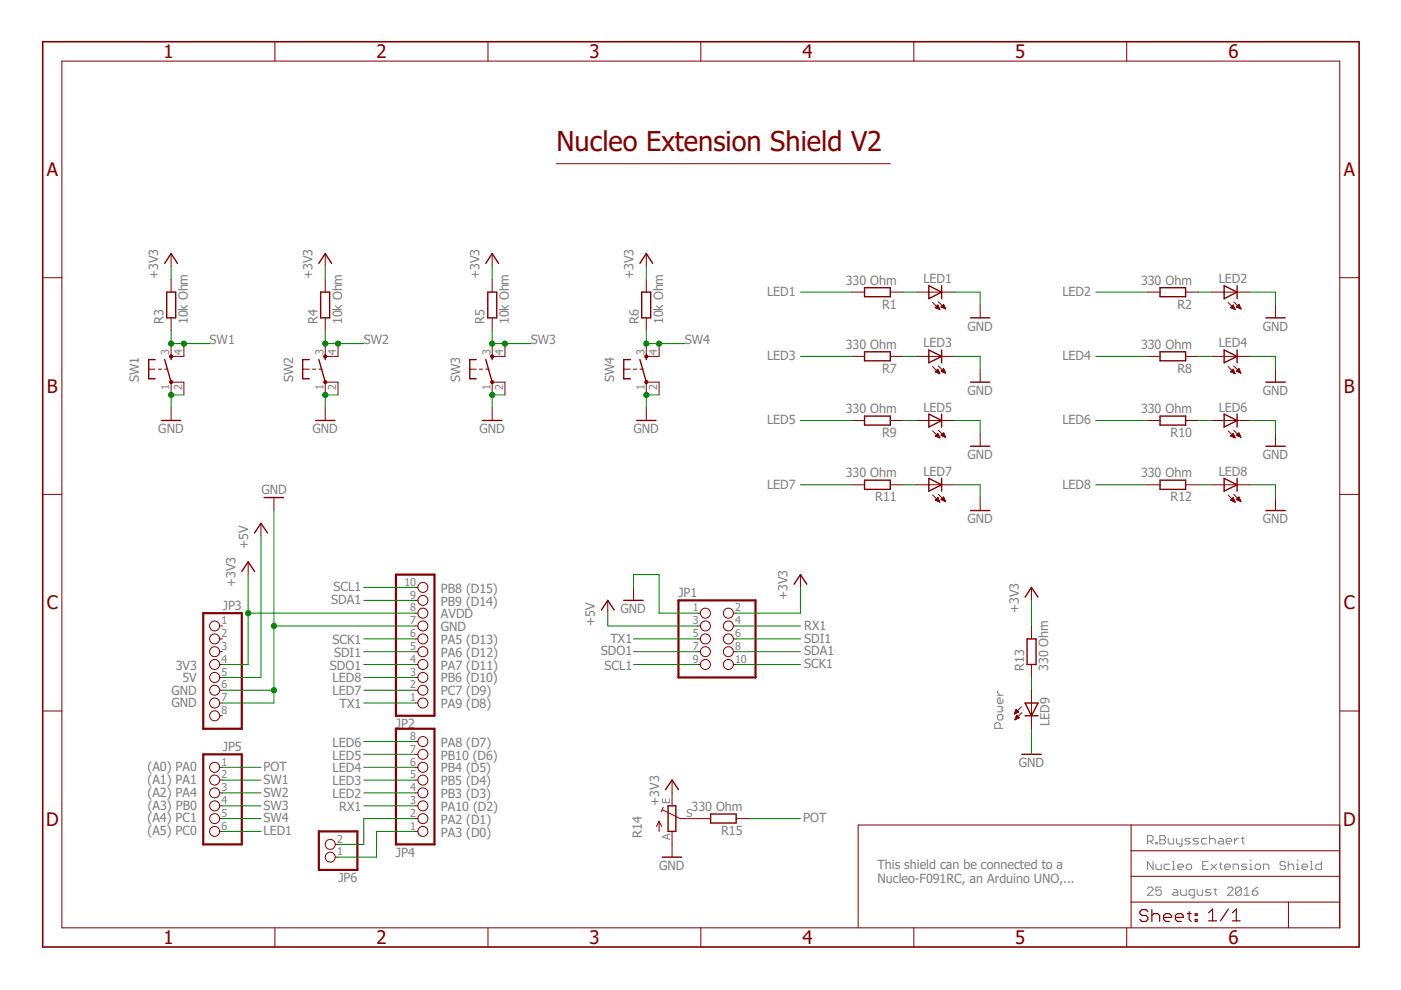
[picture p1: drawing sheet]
<svg xmlns="http://www.w3.org/2000/svg" width="297mm" height="210mm" viewBox="0 0 297 210" stroke-linecap="round" stroke-linejoin="round" font-family="sans-serif">
<path d="M8.5 8.5l280 192.9M288.5 8.5l-280 192.9" fill="none" stroke="#fff" stroke-width=".21"/>
<g fill="none" stroke="#808080" stroke-width=".21">
<path d="M211.5 146.5v.3l.5 .6M211.5 149.8h.8l.3 .2-.3 .3 .3 .3-.3 .3h-.8M211.5 147.4h1.1M211.7 151.5h.6l.3 .3v.6l-.3 .3h-.6l-.2-.3v-.6zM212 154.4v-.9l-.3-.3h-.5l-.3 .3v.9h1.7M212.6 148.3v.6l-.3 .3h-.6l-.2-.3v-.6l.2-.3h.3v1.2M243.3 178.4h.9l.3-.3v-.6l-.3-.3h-.9v1.7M243.9 178.4l.6 .5M245.1 178.6h.3v.3h-.3zM245.9 177.2h.9l.3 .3v.3l-.3 .3 .3 .3v.2l-.3 .3h-.9zM245.9 178.1h.9M247.7 177.8v.8l.3 .3h.8v-1.1"/>
<path d="M249.4 177.8v.8l.3 .3h.9M250.6 177.8v1.4l-.3 .3h-.3M252.3 177.8h-.8l-.3 .3 .3 .3h.5l.3 .2-.3 .3h-.8M254.1 177.8h-.9l-.3 .3 .3 .3h.6l.3 .2-.3 .3h-.9M255.9 177.8h-.9l-.3 .3v.5l.3 .3h.9M256.5 178.1l.2-.3h.6l.3 .3v.8M256.5 177.2v1.7M258.5 177.8h.6l.3 .3v.8h-.9l-.3-.3 .3-.2h.9M260 178.4h1.2v-.3l-.3-.3h-.6l-.3 .3v.5l.3 .3h.6M261.7 177.8v1.1M262.6 177.8h-.3l-.6 .6M263.2 177.8h.6"/>
<path d="M263.5 177.5v1.1l.3 .3M243.3 188.4l.3-.3h.6l.3 .3v.2l-1.2 1.2h1.2M244.5 182.6v1.8l-1.2-1.8v1.8M245.1 183.2v.9l.3 .3h.8v-1.2M246.2 188.1h-1.1v.8l.5-.3h.3l.3 .3v.6l-.3 .3h-.5l-.3-.3M248 183.2h-.9l-.3 .3v.6l.3 .3h.9M248.6 184.4h.5M248.6 182.6h.2v1.8M248.8 188.6h.6l.3 .3v.9h-.9l-.2-.3 .2-.3h.9M249.7 183.8h1.2v-.3l-.3-.3h-.6l-.3 .3v.6l.3 .3h.6M250.3 188.6v.9l.3 .3h.9v-1.2M251.5 183.5l.3-.3h.5l.3 .3v.6l-.3 .3h-.5l-.3-.3z"/>
<path d="M253.2 189.8h-.9l-.2-.3v-.6l.2-.3h.9v1.5l-.3 .3h-.3M253.8 188.6v.9l.3 .3h.9v-1.2M255 183.5h.6M256.2 182.6h-1.2v1.8h1.2M256.7 183.2l1.2 1.2M256.7 188.6h-.8l-.3 .3 .3 .3h.6l.2 .3-.2 .3h-.9M257.3 188.6h.6M257.6 188.4v1.1l.3 .3M257.9 183.2l-1.2 1.2M258.5 183.2h.6M258.8 182.9v1.2l.3 .3M259.7 183.8h1.2v-.3l-.3-.3h-.6l-.3 .3v.6l.3 .3h.6"/>
<path d="M260.3 188.4l.3-.3h.6l.2 .3v.2l-1.1 1.2h1.1M261.4 184.4v-1.2h.9l.3 .3v.9M263.2 188.4v1.1l-.3 .3h-.6l-.3-.3M263.2 188.4l-.3-.3h-.6l-.3 .3v1.1M263.2 188.4l-1.2 1.1M263.8 189.8h1.1M263.8 188.6l.6-.5v1.7M264.4 183.2h-.9l-.3 .3 .3 .3h.6l.3 .3-.3 .3h-.9M265 184.4h.5M265 183.2h.2v1.2M265.2 182.3v.3M265.5 188.9h.9l.3 .3v.3l-.3 .3h-.6l-.3-.3z"/>
<path d="M266.1 183.5l.3-.3h.6l.3 .3v.6l-.3 .3h-.6l-.3-.3zM266.7 188.1l-1.2 .8M267.9 184.4v-1.2h.8l.3 .3v.9M272.5 182.9l-.3-.3h-.6l-.2 .3v.3l.2 .3h.6l.3 .3v.3l-.3 .3h-.6l-.2-.3M273.1 183.5l.3-.3h.6l.3 .3v.9M273.1 182.6v1.8M274.9 184.4h.6M274.9 183.2h.3v1.2M275.2 182.3v.3M276.1 183.8h1.1v-.3l-.3-.3h-.6l-.2 .3v.6l.2 .3h.6M277.8 184.4h.6M277.8 182.6h.3v1.8"/>
<path d="M280.2 182.6v1.8h-.9l-.3-.3v-.6l.3-.3h.9"/>
</g>
<g fill="none" stroke="#800000" stroke-width=".21">
<path d="M118 34.7h70.8M31.5 78.3h1.4M33.6 78.3h.6M34.9 78.3h.7M36.3 75.6h2.7M36.3 81h2.7M46.6 132.7h.6M46.6 135.5h.6M46.6 138.2h.6M88 132.7h.6M88 135.5h.6M88 138.2h.6"/>
<path d="M88 130h.6M88 127.3h.6M88 124.5h.6M128.9 127.3v2.7M134.3 124.5v2.8M147.9 132.7h.6M147.9 135.5h.6M147.9 138.2h.6M147.9 130h.6M155.5 132.7h.6M155.5 135.5h.6M155.5 138.2h.6"/>
<path d="M155.5 130h.6M169.7 121.8v2.7M46.6 140.9h.6M46.6 143.6h.6M46.6 146.3h.6M46.6 149.1h.6M46.6 151.8h.6M88 140.9h.6M88 143.6h.6M88 146.3h.6M88 149.1h.6M88 159.9h.6"/>
<path d="M88 157.2h.6M147.9 140.9h.6M155.5 140.9h.6M46.6 162.7h.6M46.6 165.4h.6M46.6 168.1h.6M46.6 170.9h.6M46.6 173.6h.6M46.6 176.3h.6M88 162.7h.6M88 165.4h.6M88 168.1h.6"/>
<path d="M88 170.9h.6M88 173.6h.6M88 176.3h.6"/>
<circle cx="45.5" cy="132.7" r="1.06"/>
<circle cx="45.5" cy="135.5" r="1.06"/>
<circle cx="45.5" cy="138.2" r="1.06"/>
<circle cx="89.7" cy="132.7" r="1.06"/>
<circle cx="89.7" cy="135.5" r="1.06"/>
<circle cx="89.7" cy="130" r="1.06"/>
<circle cx="89.7" cy="127.3" r="1.06"/>
<circle cx="89.7" cy="138.2" r="1.06"/>
<circle cx="89.7" cy="124.5" r="1.06"/>
<circle cx="149.6" cy="138.2" r="1.06"/>
<circle cx="149.6" cy="130" r="1.06"/>
<circle cx="149.6" cy="132.7" r="1.06"/>
<circle cx="149.6" cy="135.5" r="1.06"/>
<circle cx="154.4" cy="132.7" r="1.06"/>
<circle cx="154.4" cy="130" r="1.06"/>
<circle cx="154.4" cy="138.2" r="1.06"/>
<circle cx="154.4" cy="135.5" r="1.06"/>
<circle cx="45.5" cy="143.6" r="1.06"/>
<circle cx="45.5" cy="140.9" r="1.06"/>
<circle cx="45.5" cy="146.3" r="1.06"/>
<circle cx="45.5" cy="151.8" r="1.06"/>
<circle cx="45.5" cy="149.1" r="1.06"/>
<circle cx="89.7" cy="143.6" r="1.06"/>
<circle cx="89.7" cy="146.3" r="1.06"/>
<circle cx="89.7" cy="159.9" r="1.06"/>
<circle cx="89.7" cy="157.2" r="1.06"/>
<circle cx="89.7" cy="149.1" r="1.06"/>
<circle cx="89.7" cy="140.9" r="1.06"/>
<circle cx="149.6" cy="140.9" r="1.06"/>
<circle cx="154.4" cy="140.9" r="1.06"/>
<circle cx="45.5" cy="168.1" r="1.06"/>
<circle cx="45.5" cy="165.4" r="1.06"/>
<circle cx="45.5" cy="173.6" r="1.06"/>
<circle cx="45.5" cy="162.7" r="1.06"/>
<circle cx="45.5" cy="170.9" r="1.06"/>
<circle cx="45.5" cy="176.3" r="1.06"/>
<circle cx="89.7" cy="173.6" r="1.06"/>
<circle cx="89.7" cy="165.4" r="1.06"/>
<circle cx="89.7" cy="168.1" r="1.06"/>
<circle cx="89.7" cy="176.3" r="1.06"/>
<circle cx="89.7" cy="170.9" r="1.06"/>
<circle cx="89.7" cy="162.7" r="1.06"/>
</g>
<path d="M43.1 130h8.2v24.5h-8.2zM83.9 121.8h8.2v30h-8.2zM143.8 127.3h16.4v16.3h-16.4zM43.1 159.9h8.2v19.1h-8.2zM83.9 154.5h8.2v24.5h-8.2z" fill="none" stroke="#800000" stroke-width=".47"/>
<path d="M32.9 76.2h-1.4v4.1h1.4M34.9 76.2l1.4 4.8M36.3 75.6v.6M127.5 129.3l1.4-2 1.3 2M132.2 127.3h4.2M168.4 123.9l1.3-2.1 1.4 2.1" fill="none" stroke="#800000" stroke-width=".3"/>
<path d="M36 80.8l.3-.2 .2 .2 .2 .2-.2 .2-.2 .2-.3-.2z" fill-rule="evenodd" fill="#800000"/>
<path d="M36 80.8l.3-.2 .2 .2 .2 .2-.2 .2-.2 .2-.3-.2z" fill="none" stroke="#800000" stroke-width=".21"/>
<path d="M36 75.3h.5l.2 .3-.2 .2h-.5z" fill-rule="evenodd" fill="#800000"/>
<g fill="none" stroke="#800000" stroke-width=".21">
<path d="M36.3 53.8v2.7M36.3 59.2v2.7M36 75.3h.5l.2 .3-.2 .2h-.5zM36.3 67.4v2.7M36.3 72.9v2.7M39 72.9v2.7M64.2 78.3h1.4M66.2 78.3h.7M67.6 78.3h.7M69 75.6h2.7M36.3 81v2.7M36.3 86.4v2.8"/>
<path d="M39 81v2.7M69 81h2.7"/>
</g>
<path d="M34.9 55.8l1.4-2 1.3 2M35.3 61.9h1.9v5.5h-1.9zM65.6 76.2h-1.4v4.1h1.4M67.6 76.2l1.4 4.8M69 75.6v.6M34.2 89.2h4.1" fill="none" stroke="#800000" stroke-width=".3"/>
<path d="M68.7 80.8l.3-.2 .2 .2v.4l-.2 .2-.3-.2z" fill-rule="evenodd" fill="#800000"/>
<path d="M68.7 80.8l.3-.2 .2 .2v.4l-.2 .2-.3-.2z" fill="none" stroke="#800000" stroke-width=".21"/>
<circle cx="69" cy="75.6" r=".35" fill="#800000"/>
<g fill="none" stroke="#800000" stroke-width=".21">
<path d="M69 53.8v2.7M69 59.2v2.7M69 67.4v2.7M69 72.9v2.7M71.7 72.9v2.7M99.6 78.3h1.4M101.6 78.3h.7M103 78.3h.7M104.3 75.6h2.8M69 81v2.7M69 86.4v2.8M71.7 81v2.7"/>
<path d="M104.3 81h2.8"/>
<circle cx="69" cy="75.6" r=".35"/>
</g>
<path d="M67.6 55.8l1.4-2 1.3 2M68 61.9h1.9v5.5h-1.9zM101 76.2h-1.4v4.1h1.4M103 76.2l1.3 4.8M104.3 75.6v.6M66.9 89.2h4.1" fill="none" stroke="#800000" stroke-width=".3"/>
<path d="M104.1 80.8l.2-.2 .3 .2v.4l-.3 .2-.2-.2z" fill-rule="evenodd" fill="#800000"/>
<path d="M104.1 80.8l.2-.2 .3 .2v.4l-.3 .2-.2-.2z" fill="none" stroke="#800000" stroke-width=".21"/>
<circle cx="104.4" cy="75.6" r=".35" fill="#800000"/>
<g fill="none" stroke="#800000" stroke-width=".21">
<path d="M104.3 53.8v2.7M104.3 59.2v2.7M104.3 67.4v2.7M104.3 72.9v2.7M107.1 72.9v2.7M132.2 78.3h1.4M134.3 78.3h.7M135.7 78.3h.7M137 75.6h2.7M104.3 81v2.7M104.3 86.4v2.8M107.1 81v2.7"/>
<path d="M137 81h2.7"/>
<circle cx="104.4" cy="75.6" r=".35"/>
</g>
<path d="M103 55.8l1.3-2 1.4 2M103.4 61.9h1.9v5.5h-1.9zM133.6 76.2h-1.4v4.1h1.4M135.7 76.2l1.3 4.8M137 75.6v.6M102.3 89.2h4.1" fill="none" stroke="#800000" stroke-width=".3"/>
<path d="M136.8 80.8l.2-.2 .3 .2v.4l-.3 .2-.2-.2z" fill-rule="evenodd" fill="#800000"/>
<path d="M136.8 80.8l.2-.2 .3 .2v.4l-.3 .2-.2-.2z" fill="none" stroke="#800000" stroke-width=".21"/>
<circle cx="137" cy="75.6" r=".35" fill="#800000"/>
<g fill="none" stroke="#800000" stroke-width=".21">
<path d="M13.1 13h271v183.7h-271zM58.3 8.8v4.2M103.5 8.8v4.2M148.6 8.8v4.2M193.8 8.8v4.2M238.9 8.8v4.2M9.1 58.9h4M137 53.8v2.7M137 59.2v2.7M284.1 58.9h4.1M137 67.4v2.7M137 72.9v2.7"/>
<path d="M139.7 72.9v2.7M180.6 61.9h2.7M180.6 75.6h2.7M188.8 61.9h2.7M188.8 75.6h2.7M194.2 61.9h8.2M194.2 75.6h8.2M197.7 64.1l1.6 1.5M197.7 77.7l1.6 1.5M198.3 78.8l.5-.5 .5 .9zM198.3 65.2h.7M198.3 78.8h.7"/>
<path d="M198.4 78.9h.7M198.4 65.1h.6M198.5 65.3h.6M198.5 78.7h.5M198.5 65h.5M198.5 78.6h.5M198.6 64.9h.3M198.6 79h.5M198.7 65.4h.4M198.7 78.5h.2M198.7 64.8h.2M198.8 78.4h.1"/>
<path d="M198.8 64.7l-.5 .5 1 .4M198.8 64.7l.5 .9M198.8 64.7h.1M198.8 79.1h.4M198.9 65.5h.3M199 64l1.5 1.5M199 77.6l1.5 1.5M199.1 79.2h.1M199.1 65.6h.1M199.5 65.1h.8M199.5 65.1l1 .4M199.5 65.1l.6-.5 .4 .9"/>
<path d="M199.5 78.7l.6-.6 .4 1zM199.6 78.7h.7M199.6 65h.6M199.6 78.6h.6M199.7 78.8h.6M199.7 64.9h.5M199.7 78.5h.5M199.8 65.2h.5M199.8 64.8h.3M199.9 78.4h.2M199.9 64.7h.2M199.9 78.9h.5"/>
<path d="M199.9 78.3h.2M200 65.3h.4M200 64.6h.1M200 78.2h.1M200.1 79h.3M200.2 65.4h.2M200.4 79.1h.1M200.4 65.5h.1M207.8 64.7v2.7M207.8 78.3v2.7M243.2 61.9h2.8M243.2 75.6h2.8"/>
<path d="M251.4 61.9h2.7M251.4 75.6h2.7M256.8 61.9h8.2M256.8 75.6h8.2M260.4 64.1l1.5 1.5M260.4 77.7l1.5 1.5M260.9 78.8l.5-.5 .5 .9zM260.9 65.2h.8M261 78.8h.7M261 65.1h.6M261 78.9h.7M261.1 65.3h.6"/>
<path d="M261.1 78.7h.5M261.2 65h.4M261.2 78.6h.4M261.2 64.9h.3M261.2 79h.5M261.3 78.5h.2M261.3 65.4h.4M261.3 64.8h.2M261.4 78.4h.1M261.4 64.7h.1M261.4 64.7l-.5 .5 1 .4M261.4 64.7l.5 .9"/>
<path d="M261.5 79.1h.3M261.5 65.5h.3M261.6 64l1.5 1.5M261.6 77.6l1.5 1.5M261.7 79.2h.1M261.8 65.6h.1M262.1 65.1l.6-.5 .4 .9zM262.1 78.7l.6-.6 .4 1zM262.2 65.1h.7M262.2 78.7h.7M262.2 65h.7M262.3 78.6h.5"/>
<path d="M262.3 78.8h.6M262.3 64.9h.5M262.4 65.2h.6M262.4 78.5h.4M262.4 64.8h.4M262.5 78.4h.3M262.5 64.7h.3M262.5 78.9h.5M262.5 78.3h.2M262.6 65.3h.4M262.6 64.6h.1M262.7 78.2h.1"/>
<path d="M262.8 79h.2M262.8 65.4h.3M263 79.1h.1M263.1 65.5h.1M270.4 64.7v2.7M270.4 78.3v2.7M137 81v2.7M137 86.4v2.8M139.7 81v2.7M180.6 89.2h2.7M188.8 89.2h2.7M194.2 89.2h8.2"/>
<path d="M197.7 91.4l1.6 1.4M198.3 92.5l1 .3M198.3 92.5l.5-.6 .5 .9M198.3 92.5h.8M198.4 92.3h.6M198.5 92.2h.5M198.5 92.5h.6M198.6 92.2h.3M198.7 92h.2M198.8 92.7h.4M198.8 91.9h.1M199 91.2l1.5 1.5"/>
<path d="M199 92.8h.2M199.3 92.8h.1M199.5 92.3l.6-.5 .4 .9zM199.6 92.2h.7M199.6 92.3h.7M199.7 92.2h.5M199.8 92h.4M199.9 92.5h.5M199.9 91.9h.2M200 91.9h.1M200.1 92.5h.3M200.3 92.7h.1"/>
<path d="M207.8 91.9v2.7M243.2 89.2h2.8M251.4 89.2h2.7M256.8 89.2h8.2M260.4 91.4l1.5 1.4M260.9 92.5l.5-.6 .5 .9zM260.9 92.5h.8M261 92.3h.7M261.1 92.2h.5M261.2 92.5h.5M261.2 92.2h.4M261.3 92h.2"/>
<path d="M261.4 92.7h.4M261.4 91.9h.1M261.6 91.2l1.5 1.5M261.6 92.8h.2M261.9 92.8h.1M262.1 92.3l.6-.5 .4 .9zM262.2 92.2h.7M262.3 92.3h.6M262.3 92.2h.5M262.4 92h.4M262.5 92.5h.5M262.5 91.9h.3"/>
<path d="M262.6 91.9h.1M262.7 92.5h.3M262.9 92.7h.2M270.4 91.9v2.7M9.1 104.8h4M52.6 119.1v2.7M55.3 111v2.7M58.1 105.5v2.7M180.6 102.8h2.7M188.8 102.8h2.7M194.2 102.8h8.2M197.7 104.9l1.6 1.6"/>
<path d="M198.3 106h.7M198.4 105.9h.6M198.5 106.1h.6M198.5 105.8h.5M198.6 105.7h.3M198.7 106.2h.4M198.7 105.6h.2M198.8 105.5h.1M198.8 105.5l.5 1-1-.5zM198.9 106.3h.3M199 104.8l1.5 1.5M199.2 106.4h.1"/>
<path d="M199.5 105.9l.6-.5 .4 .9zM199.6 105.9h.7M199.6 105.8h.6M199.7 105.7h.5M199.8 106h.6M199.8 105.6h.3M199.9 105.5h.2M200 106.1h.4M200 105.4h.1M200.2 106.2h.2M207.8 105.5v2.7M243.2 102.8h2.8"/>
<path d="M251.4 102.8h2.7M256.8 102.8h8.2M260.4 104.9l1.5 1.6M260.9 106l.5-.5 .5 1zM260.9 106h.8M261 105.9h.6M261.1 106.1h.6M261.2 105.8h.4M261.2 105.7h.3M261.3 106.2h.5M261.3 105.6h.2M261.4 105.5h.1"/>
<path d="M261.6 106.3h.2M261.6 104.8l1.5 1.5M261.8 106.4h.1M262.1 105.9l.6-.5 .4 .9zM262.2 105.9h.7M262.2 105.8h.7M262.3 105.7h.5M262.4 106h.6M262.4 105.6h.4M262.5 105.5h.3M262.6 106.1h.4M262.6 105.4h.1"/>
<path d="M262.9 106.2h.2M270.4 105.5v2.7M284.1 104.8h4.1M218.7 124.5v2.8M218.7 132.7v2.8M9.1 150.7h4M215 151.3h.1M215.1 151.3h.2M215.1 151.2h.5M215.2 151h.6M215.2 152.6h.1M215.2 151h.8"/>
<path d="M215.2 152.4h.3M215.3 150.9h.6M215.3 152.4h.4M215.3 150.7h.5M215.3 152.3h.7M215.3 150.7h.4M215.3 152.1h.8M215.4 150.6h.2M215.4 152.1h.6M215.4 150.4l-.4 1M215.4 150.4l.6 .6M215.4 150.5h.1"/>
<path d="M215.4 152h.5M215.5 151.8h.3M215.5 151.8h.2M215.6 151.6l.5 .6-.9 .4zM215.6 151.7h.1M216 151l-1 .4M216.5 149.9l-1.5 1.5M216.7 151.1l-1.5 1.5M218.7 140.9v2.7M218.7 146.3v8.2M218.7 157.2v2.7M284.1 150.7h4.1"/>
<path d="M71.1 179h.6M139.7 174.1v2.2M139.7 174.1l-.5 1.1M139.7 174.1l.6 1.1M140.5 171.7l3.7 1.9h6.5M140.6 171.2l-.4 1M142.5 165.4v5.5M142.5 176.3v5.4M156.1 173.6h2.7M239.8 174.9v21.8M284.1 174.9h-102.2v21.8M58.3 196.7v4.1"/>
<path d="M71.1 181.7h.6M103.5 196.7v4.1M148.6 196.7v4.1M193.8 196.7v4.1M238.9 196.7v4.1M239.8 191.3h44.3M239.8 185.8h44.3M239.8 180.4h44.3M273.2 191.3v5.4"/>
<circle cx="137" cy="75.6" r=".35"/>
<circle cx="70" cy="179" r="1.06"/>
<circle cx="70" cy="181.7" r="1.06"/>
</g>
<g fill="none" stroke="#800000" stroke-width=".3">
<path d="M135.7 55.8l1.3-2 1.4 2M136.1 61.9h1.9v5.5h-1.9zM183.3 61h5.5v1.9h-5.5zM183.3 74.6h5.5v1.9h-5.5zM196.9 60.6l2.7 1.3-2.7 1.4zM196.9 74.2l2.7 1.4-2.7 1.3zM199.6 60.6v2.7M199.6 74.2v2.7M205.8 67.4h4M246 61h5.4v1.9h-5.4zM246 74.6h5.4v1.9h-5.4zM259.5 60.6l2.8 1.3-2.8 1.4z"/>
<path d="M259.5 74.2l2.8 1.4-2.8 1.3zM262.3 60.6v2.7M262.3 74.2v2.7M268.4 67.4h4.1M135 89.2h4.1M183.3 88.2h5.5v1.9h-5.5zM196.9 87.8l2.7 1.4-2.7 1.4zM199.6 87.8v2.8M205.8 81h4M205.8 94.6h4M246 88.2h5.4v1.9h-5.4zM259.5 87.8l2.8 1.4-2.8 1.4z"/>
<path d="M262.3 87.8v2.8M268.4 81h4.1M268.4 94.6h4.1M54 113l1.3-2 1.4 2M56 105.5h4.1M183.3 101.8h5.5v2h-5.5zM196.9 101.4l2.7 1.4-2.7 1.3zM199.6 101.4v2.7M205.8 108.2h4M246 101.8h5.4v2h-5.4zM259.5 101.4l2.8 1.4-2.8 1.3zM262.3 101.4v2.7"/>
<path d="M268.4 108.2h4.1M51.3 121.2l1.3-2.1 1.4 2.1M217.3 126.6l1.4-2.1 1.4 2.1M217.8 135.5h1.9v5.4h-1.9zM216.7 159.9h4.1M217.3 149.1h2.8l-1.4 2.7zM217.3 151.8h2.8M141.1 167.4l1.4-2 1.3 2M141.6 170.9h1.7v5.4h-1.7zM150.7 172.6h5.4v1.9h-5.4zM140.4 181.7h4.1"/>
</g>
<g fill="none" stroke="#800000" stroke-width=".25">
<path d="M243.4 193.3l-.5-.4h-.8l-.4 .4v.4l.4 .4h.8l.5 .4v.4l-.5 .5h-.8l-.4-.5M244.2 194.1l.4-.4h.8l.5 .4v1.3M244.2 192.9v2.5M246.7 194.5h1.7v-.4l-.5-.4h-.8l-.4 .4v.8l.4 .5h.8M249.2 194.5h1.7v-.4l-.4-.4h-.9l-.4 .4v.8l.4 .5h.9M251.7 193.7h.9M252.1 193.3v1.6l.5 .5M253.4 193.7h.4v.4h-.4zM253.4 194.9h.4v.5h-.4zM256.2 193.5l.9-.8v2.5M256.2 195.2h1.7M260.4 192.7l-1.6 2.5"/>
<path d="M261.3 195.2h1.6M261.3 193.5l.8-.8v2.5"/>
</g>
<path d="M9.1 8.8h279.1v192h-279.1z" fill="none" stroke="#800000" stroke-width=".34"/>
<path d="M67.6 176.3h8.2v8.1h-8.2z" fill="none" stroke="#800000" stroke-width=".47"/>
<g fill="none" stroke="#008000" stroke-width=".21">
<path d="M39 83.7h-2.7v2.7M77.1 135.5h10.9M77.1 138.2h10.9M77.1 124.5h10.9M77.1 127.3h10.9M134.3 135.5h13.6M134.3 138.2h13.6M134.3 124.5v-2.7h5.4v8.2h8.2M156.1 135.5h13.6M156.1 138.2h13.6M156.1 132.7h13.6M77.1 149.1h10.9"/>
<path d="M77.1 140.9h10.9M134.3 140.9h13.6M156.1 140.9h13.6M77.1 170.9h10.9"/>
</g>
<circle cx="36.3" cy="83.7" r=".55" fill="#008000"/>
<g fill="none" stroke="#008000" stroke-width=".21">
<path d="M71.7 83.7h-2.7v2.7"/>
<circle cx="36.3" cy="83.7" r=".55"/>
</g>
<circle cx="69" cy="83.7" r=".55" fill="#008000"/>
<g fill="none" stroke="#008000" stroke-width=".21">
<path d="M107.1 83.7h-2.8v2.7"/>
<circle cx="69" cy="83.7" r=".55"/>
</g>
<circle cx="104.3" cy="83.7" r=".55" fill="#008000"/>
<g fill="none" stroke="#008000" stroke-width=".21">
<path d="M139.7 83.7h-2.7v2.7"/>
<circle cx="104.3" cy="83.7" r=".55"/>
</g>
<circle cx="137" cy="83.7" r=".55" fill="#008000"/>
<g fill="none" stroke="#008000" stroke-width=".21">
<path d="M202.4 61.9h5.4v2.8M202.4 75.6h5.4v2.7M265 61.9h5.4v2.8M265 75.6h5.4v2.7M202.4 89.2h5.4v2.7M265 89.2h5.4v2.7M58.1 108.2v40.9h-10.9M202.4 102.8h5.4v2.7M265 102.8h5.4v2.7M47.2 146.3h10.9M218.7 154.5v5.4"/>
<circle cx="137" cy="83.7" r=".55"/>
</g>
<circle cx="58.1" cy="146.3" r=".55" fill="#008000"/>
<g fill="none" stroke="#008000" stroke-width=".21">
<path d="M58.1 132.7h29.9"/>
<circle cx="58.1" cy="146.3" r=".55"/>
</g>
<circle cx="58.1" cy="132.7" r=".55" fill="#008000"/>
<g fill="none" stroke="#008000" stroke-width=".21">
<path d="M36.3 56.5v2.7M69 56.5v2.7M104.3 56.5v2.7M137 56.5v2.7M52.6 130h35.4M52.6 121.8v19.1h-5.4M169.7 124.5v5.5h-13.6M218.7 127.3v5.4"/>
<circle cx="58.1" cy="132.7" r=".55"/>
</g>
<circle cx="52.6" cy="130" r=".55" fill="#008000"/>
<g fill="none" stroke="#008000" stroke-width=".21">
<path d="M36.3 70.1v2.8h2.7M55.3 113.7v29.9h-8.1M128.9 130v2.7h19"/>
<circle cx="52.6" cy="130" r=".55"/>
</g>
<circle cx="36.3" cy="72.9" r=".55" fill="#008000"/>
<g fill="none" stroke="#008000" stroke-width=".21">
<path d="M39 72.9h5.4"/>
<circle cx="36.3" cy="72.9" r=".55"/>
</g>
<circle cx="39" cy="72.9" r=".55" fill="#008000"/>
<g fill="none" stroke="#008000" stroke-width=".21">
<path d="M69 70.1v2.8h2.7M47.2 165.4h8.1"/>
<circle cx="39" cy="72.9" r=".55"/>
</g>
<circle cx="69" cy="72.9" r=".55" fill="#008000"/>
<g fill="none" stroke="#008000" stroke-width=".21">
<path d="M71.7 72.9h5.4"/>
<circle cx="69" cy="72.9" r=".55"/>
</g>
<circle cx="71.7" cy="72.9" r=".55" fill="#008000"/>
<g fill="none" stroke="#008000" stroke-width=".21">
<path d="M104.3 70.1v2.8h2.8M47.2 168.1h8.1"/>
<circle cx="71.7" cy="72.9" r=".55"/>
</g>
<circle cx="104.3" cy="72.9" r=".55" fill="#008000"/>
<g fill="none" stroke="#008000" stroke-width=".21">
<path d="M107.1 72.9h5.4"/>
<circle cx="104.3" cy="72.9" r=".55"/>
</g>
<circle cx="107.1" cy="72.9" r=".55" fill="#008000"/>
<g fill="none" stroke="#008000" stroke-width=".21">
<path d="M137 70.1v2.8h2.7M47.2 170.9h8.1"/>
<circle cx="107.1" cy="72.9" r=".55"/>
</g>
<circle cx="137" cy="72.9" r=".55" fill="#008000"/>
<g fill="none" stroke="#008000" stroke-width=".21">
<path d="M139.7 72.9h5.5"/>
<circle cx="137" cy="72.9" r=".55"/>
</g>
<circle cx="139.7" cy="72.9" r=".55" fill="#008000"/>
<g fill="none" stroke="#008000" stroke-width=".21">
<path d="M169.7 61.9h10.9M169.7 75.6h10.9M191.5 61.9h2.7M191.5 75.6h2.7M232.3 61.9h10.9M232.3 75.6h10.9M254.1 61.9h2.7M254.1 75.6h2.7M169.7 89.2h10.9M191.5 89.2h2.7M232.3 89.2h10.9M254.1 89.2h2.7"/>
<path d="M169.7 102.8h10.9M191.5 102.8h2.7M232.3 102.8h10.9M254.1 102.8h2.7M77.1 159.9h10.9M77.1 157.2h10.9M77.1 146.3h10.9M77.1 143.6h10.9M218.7 143.6v2.7M47.2 173.6h8.1M47.2 176.3h8.1M47.2 162.7h8.1"/>
<path d="M77.1 168.1h10.9M77.1 165.4h10.9M77.1 162.7h10.9M88 173.6h-10.9v5.4h-5.4M88 176.3h-8.2v5.4h-8.1M158.8 173.6h10.9"/>
<circle cx="139.7" cy="72.9" r=".55"/>
</g>
<text font-size="5.8" fill="#800000" x="118" y="32">Nucleo Extension Shield V2</text>
<g font-size="3.9" fill="#800000">
<text x="34.7" y="12.3">1</text>
<text x="79.8" y="12.3">2</text>
<text x="125" y="12.3">3</text>
<text x="170.1" y="12.3">4</text>
<text x="215.3" y="12.3">5</text>
<text x="260.4" y="12.3">6</text>
<text x="9.9" y="37.3">A</text>
<text x="284.9" y="37.3">A</text>
<text x="9.9" y="83.3">B</text>
<text x="284.9" y="83.3">B</text>
<text x="9.9" y="129.2">C</text>
<text x="284.9" y="129.2">C</text>
<text x="9.8" y="175.1">D</text>
<text x="284.8" y="175.1">D</text>
<text x="34.7" y="200.2">1</text>
<text x="79.8" y="200.2">2</text>
<text x="125" y="200.2">3</text>
<text x="170.1" y="200.2">4</text>
<text x="215.3" y="200.2">5</text>
<text x="260.4" y="200.2">6</text>
</g>
<g font-size="2.7" fill="#808080">
<text x="33.6" y="59.2" transform="rotate(-90 33.6 59.2)">+3V3</text>
<text x="66.2" y="59.2" transform="rotate(-90 66.2 59.2)">+3V3</text>
<text x="101.6" y="59.2" transform="rotate(-90 101.6 59.2)">+3V3</text>
<text x="134.3" y="59.2" transform="rotate(-90 134.3 59.2)">+3V3</text>
<text x="162.6" y="62.8">LED1</text>
<text x="179.3" y="60.3">330 Ohm</text>
<text x="187" y="65.4">R1</text>
<text x="195.8" y="60">LED1</text>
<text x="225.3" y="62.8">LED2</text>
<text x="241.9" y="60.3">330 Ohm</text>
<text x="249.6" y="65.4">R2</text>
<text x="258.4" y="60">LED2</text>
<text x="34.7" y="68.7" transform="rotate(-90 34.7 68.7)">R3</text>
<text x="39.8" y="68.7" transform="rotate(-90 39.8 68.7)">10k Ohm</text>
<text x="67.3" y="68.7" transform="rotate(-90 67.3 68.7)">R4</text>
<text x="72.5" y="68.7" transform="rotate(-90 72.5 68.7)">10k Ohm</text>
<text x="102.7" y="68.7" transform="rotate(-90 102.7 68.7)">R5</text>
<text x="107.9" y="68.7" transform="rotate(-90 107.9 68.7)">10k Ohm</text>
<text x="135.4" y="68.7" transform="rotate(-90 135.4 68.7)">R6</text>
<text x="140.6" y="68.7" transform="rotate(-90 140.6 68.7)">10k Ohm</text>
<text x="205.1" y="70.1">GND</text>
<text x="267.7" y="70.1">GND</text>
<text x="44.4" y="72.9">SW1</text>
<text x="77.1" y="72.9">SW2</text>
<text x="112.5" y="72.9">SW3</text>
<text x="145.2" y="72.9">SW4</text>
<text x="162.6" y="76.4">LED3</text>
<text x="179.3" y="73.9">330 Ohm</text>
<text x="195.8" y="73.7">LED3</text>
<text x="225.3" y="76.4">LED4</text>
<text x="241.9" y="73.9">330 Ohm</text>
<text x="258.4" y="73.7">LED4</text>
<text x="29.5" y="81" transform="rotate(-90 29.5 81)">SW1</text>
<text x="62.1" y="81" transform="rotate(-90 62.1 81)">SW2</text>
<text x="97.5" y="81" transform="rotate(-90 97.5 81)">SW3</text>
<text x="130.2" y="81" transform="rotate(-90 130.2 81)">SW4</text>
<text x="187" y="79.1">R7</text>
<text x="205.1" y="83.7">GND</text>
<text x="249.6" y="79.1">R8</text>
<text x="267.7" y="83.7">GND</text>
<text x="179.3" y="87.5">330 Ohm</text>
<text x="195.8" y="87.2">LED5</text>
<text x="241.9" y="87.5">330 Ohm</text>
<text x="258.4" y="87.2">LED6</text>
<text x="33.6" y="91.9">GND</text>
<text x="66.2" y="91.9">GND</text>
<text x="101.6" y="91.9">GND</text>
<text x="134.3" y="91.9">GND</text>
<text x="162.6" y="90">LED5</text>
<text x="187" y="92.7">R9</text>
<text x="225.3" y="90">LED6</text>
<text x="248.2" y="92.7">R10</text>
<text x="179.3" y="101.1">330 Ohm</text>
<text x="195.8" y="100.9">LED7</text>
<text x="205.1" y="97.3">GND</text>
<text x="241.9" y="101.1">330 Ohm</text>
<text x="258.4" y="100.9">LED8</text>
<text x="267.7" y="97.3">GND</text>
<text x="55.4" y="104.7">GND</text>
<text x="162.6" y="103.6">LED7</text>
<text x="185.6" y="106.3">R11</text>
<text x="225.3" y="103.6">LED8</text>
<text x="248.2" y="106.3">R12</text>
<text x="205.1" y="111">GND</text>
<text x="267.7" y="111">GND</text>
<text x="52.6" y="116.4" transform="rotate(-90 52.6 116.4)">+5V</text>
<text x="49.9" y="124.5" transform="rotate(-90 49.9 124.5)">+3V3</text>
<text x="70.7" y="125.4">SCL1</text>
<text x="93.5" y="125.6">PB8 (D15)</text>
<text x="47.2" y="129.3">JP3</text>
<text x="70.2" y="128.1">SDA1</text>
<text x="93.5" y="128.4">PB9 (D14)</text>
<text x="93.5" y="131.1">AVDD</text>
<text x="131.6" y="130">GND</text>
<text x="143.8" y="126.6">JP1</text>
<text x="167" y="127.3" transform="rotate(-90 167 127.3)">+3V3</text>
<text x="216" y="130" transform="rotate(-90 216 130)">+3V3</text>
<text x="70.5" y="136.5">SCK1</text>
<text x="93.5" y="136.5">PA5 (D13)</text>
<text x="93.5" y="133.8">GND</text>
<text x="126.1" y="132.7" transform="rotate(-90 126.1 132.7)">+5V</text>
<text x="129.5" y="136.3">TX1</text>
<text x="170.5" y="136.3">SDI1</text>
<text x="170.5" y="133.6">RX1</text>
<text x="37.2" y="142">3V3</text>
<text x="69.9" y="142">SDO1</text>
<text x="70.8" y="139.3">SDI1</text>
<text x="93.5" y="142">PA7 (D11)</text>
<text x="93.5" y="139.3">PA6 (D12)</text>
<text x="127.4" y="139">SDO1</text>
<text x="128.2" y="142">SCL1</text>
<text x="170.5" y="141.7">SCK1</text>
<text x="170.5" y="139">SDA1</text>
<text x="217.1" y="142.2" transform="rotate(-90 217.1 142.2)">R13</text>
<text x="222.2" y="142.2" transform="rotate(-90 222.2 142.2)">330 Ohm</text>
<text x="36.4" y="147.4">GND</text>
<text x="36.4" y="149.9">GND</text>
<text x="38.7" y="144.7">5V</text>
<text x="70.5" y="147.4">LED7</text>
<text x="70.5" y="144.7">LED8</text>
<text x="93.5" y="147.4">PC7 (D9)</text>
<text x="93.5" y="144.7">PB6 (D10)</text>
<text x="72" y="150.2">TX1</text>
<text x="83.9" y="154.4">JP2</text>
<text x="93.5" y="150.2">PA9 (D8)</text>
<text x="222.5" y="154" transform="rotate(-90 222.5 154)">LED9</text>
<text x="47.2" y="159.3">JP5</text>
<text x="70.5" y="161">LED5</text>
<text x="70.5" y="158.3">LED6</text>
<text x="93.5" y="161">PB10 (D6)</text>
<text x="93.5" y="158.3">PA8 (D7)</text>
<text x="31.3" y="163.5">(A0) PA0</text>
<text x="31.3" y="166.2">(A1) PA1</text>
<text x="55.9" y="163.5">POT</text>
<text x="55.9" y="166.2">SW1</text>
<text x="70.5" y="166.5">LED3</text>
<text x="70.5" y="163.7">LED4</text>
<text x="93.5" y="166.5">PB5 (D4)</text>
<text x="93.5" y="163.7">PB4 (D5)</text>
<text x="216" y="162.7">GND</text>
<text x="31.3" y="169">(A2) PA4</text>
<text x="31.3" y="171.7">(A3) PB0</text>
<text x="55.9" y="169">SW2</text>
<text x="55.9" y="171.7">SW3</text>
<text x="70.5" y="169.2">LED2</text>
<text x="71.9" y="171.9">RX1</text>
<text x="93.5" y="171.9">PA10 (D2)</text>
<text x="93.5" y="169.2">PB3 (D3)</text>
<text x="139.7" y="170.9" transform="rotate(-90 139.7 170.9)">+3V3</text>
<text x="146.6" y="171.9">330 Ohm</text>
<text x="31.3" y="174.4">(A4) PC1</text>
<text x="31.3" y="177.1">(A5) PC0</text>
<text x="55.9" y="177.1">LED1</text>
<text x="55.9" y="174.4">SW4</text>
<text x="93.5" y="177.4">PA3 (D0)</text>
<text x="93.5" y="174.7">PA2 (D1)</text>
<text x="136.1" y="177.6" transform="rotate(-90 136.1 177.6)">R14</text>
<text x="152.9" y="177.1">R15</text>
<text x="170.3" y="174.4">POT</text>
<text x="83.9" y="181.6">JP4</text>
<text x="139.7" y="184.4">GND</text>
<text x="186.1" y="184.3">This shield can be connected to a</text>
<text x="71.8" y="187">JP6</text>
<text x="186.1" y="187.2">Nucleo-F091RC, an Arduino UNO,...</text>
</g>
<g font-size="2.3" fill="#808080">
<text x="35.9" y="75.2" transform="rotate(-90 35.9 75.2)">3</text>
<text x="38.6" y="75.2" transform="rotate(-90 38.6 75.2)">4</text>
<text x="68.6" y="75.2" transform="rotate(-90 68.6 75.2)">3</text>
<text x="71.3" y="75.2" transform="rotate(-90 71.3 75.2)">4</text>
<text x="104" y="75.2" transform="rotate(-90 104 75.2)">3</text>
<text x="106.7" y="75.2" transform="rotate(-90 106.7 75.2)">4</text>
<text x="136.6" y="75.2" transform="rotate(-90 136.6 75.2)">3</text>
<text x="139.4" y="75.2" transform="rotate(-90 139.4 75.2)">4</text>
<text x="35.9" y="82.6" transform="rotate(-90 35.9 82.6)">1</text>
<text x="38.6" y="82.6" transform="rotate(-90 38.6 82.6)">2</text>
<text x="68.6" y="82.6" transform="rotate(-90 68.6 82.6)">1</text>
<text x="71.3" y="82.6" transform="rotate(-90 71.3 82.6)">2</text>
<text x="104" y="82.6" transform="rotate(-90 104 82.6)">1</text>
<text x="106.7" y="82.6" transform="rotate(-90 106.7 82.6)">2</text>
<text x="136.6" y="82.6" transform="rotate(-90 136.6 82.6)">1</text>
<text x="139.4" y="82.6" transform="rotate(-90 139.4 82.6)">2</text>
<text x="85.8" y="124.2">10</text>
<text x="87" y="129.6">8</text>
<text x="87" y="126.9">9</text>
<text x="146.9" y="129.6">1</text>
<text x="155.9" y="129.6">2</text>
<text x="46.9" y="132.3">1</text>
<text x="46.9" y="135.1">2</text>
<text x="46.9" y="137.8">3</text>
<text x="87" y="137.8">5</text>
<text x="87" y="135.1">6</text>
<text x="87" y="132.3">7</text>
<text x="146.9" y="132.3">3</text>
<text x="146.9" y="135.1">5</text>
<text x="146.9" y="137.8">7</text>
<text x="155.9" y="132.3">4</text>
<text x="155.9" y="135.1">6</text>
<text x="155.9" y="137.8">8</text>
<text x="46.9" y="140.5">4</text>
<text x="46.9" y="143.3">5</text>
<text x="87" y="143.3">3</text>
<text x="87" y="140.5">4</text>
<text x="146.9" y="140.5">9</text>
<text x="155.9" y="140.5">10</text>
<text x="46.9" y="146">6</text>
<text x="46.9" y="148.7">7</text>
<text x="87" y="148.7">1</text>
<text x="87" y="146">2</text>
<text x="46.9" y="151.4">8</text>
<text x="87" y="159.6">7</text>
<text x="87" y="156.8">8</text>
<text x="46.9" y="162.3">1</text>
<text x="46.9" y="165">2</text>
<text x="46.9" y="167.7">3</text>
<text x="87" y="167.7">4</text>
<text x="87" y="165">5</text>
<text x="87" y="162.3">6</text>
<text x="46.9" y="170.5">4</text>
<text x="46.9" y="173.2">5</text>
<text x="87" y="173.2">2</text>
<text x="87" y="170.5">3</text>
<text x="142.1" y="170.5" transform="rotate(-90 142.1 170.5)">E</text>
<text x="145.6" y="173.2">S</text>
<text x="46.9" y="175.9">6</text>
<text x="71.5" y="178.6">2</text>
<text x="87" y="175.9">1</text>
<text x="142.1" y="178" transform="rotate(-90 142.1 178)">A</text>
<text x="71.5" y="181.4">1</text>
</g>
</svg>
